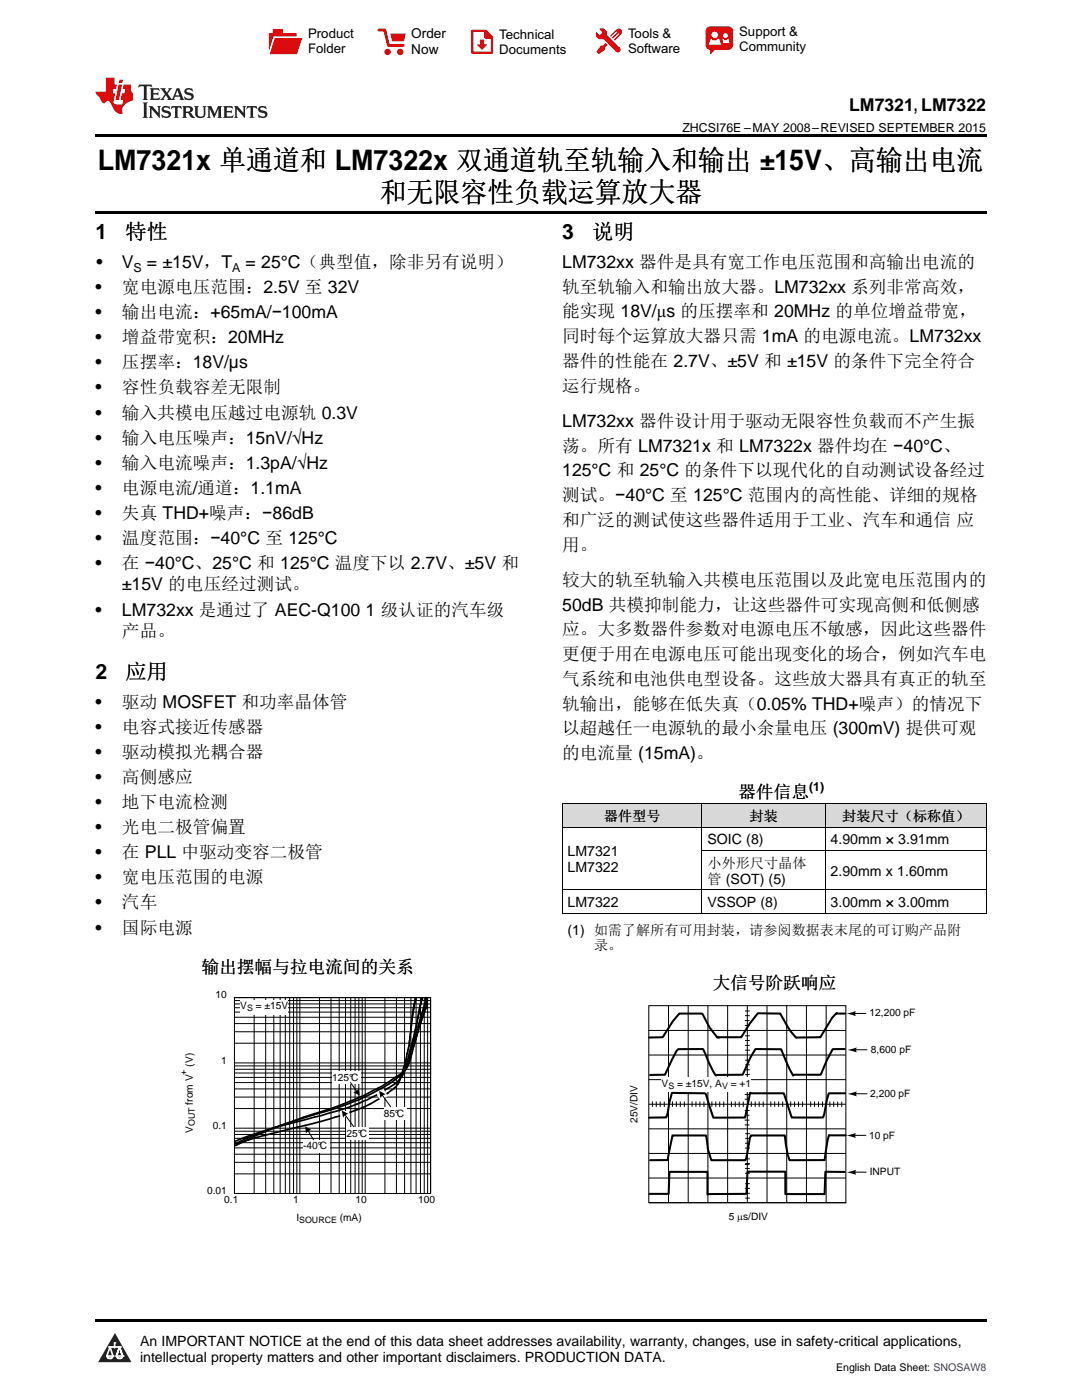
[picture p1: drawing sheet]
<svg xmlns="http://www.w3.org/2000/svg" width="216mm" height="279mm" viewBox="0 0 216 279" stroke-linecap="round" stroke-linejoin="round" font-family="sans-serif">
<g fill="#d8d8d8">
<path d="M112.2 160.5h27.9v4.6h-27.9z"/>
<path d="M140.1 160.5h24.6v4.6h-24.6z"/>
<path d="M164.7 160.5h32.1v4.6h-32.1z"/>
</g>
<path d="M22.9 266l3.3 5.9h-6.6z" fill="#231f20"/>
<path d="M21.3 270.6h1.2l-.3 .5h-.3a.53 .53 0 0 1-.6-.5z" fill-rule="evenodd" fill="#fff"/>
<path d="M21.3 270.6h1.2l-.3 .5h-.3a.53 .53 0 0 1-.6-.5z" fill="none" stroke="#231f20" stroke-width=".33"/>
<path d="M21.3 270.6l1.2 .1-.3 .4h-.5z" fill="none" stroke="#fff" stroke-width=".33"/>
<path d="M22.9 268.9h.1" fill="none" stroke="#fff" stroke-width=".33"/>
<path d="M22.9 268v.9z" fill="#fff"/>
<path d="M22.9 268v.9z" fill="none" stroke="#fff" stroke-width=".33"/>
<circle cx="22.9" cy="268" r=".16" fill="#fff"/>
<path d="M21.8 268.8h.1" fill="none" stroke="#fff" stroke-width=".33"/>
<path d="M21.8 268.8h2.2z" fill="#fff"/>
<path d="M21.8 268.8h2.2z" fill="none" stroke="#fff" stroke-width=".33"/>
<circle cx="24" cy="268.8" r=".16" fill="#fff"/>
<path d="M23.2 270.6h.1" fill="none" stroke="#fff" stroke-width=".33"/>
<path d="M23.8 268.8l-.6 1.8z" fill="#fff"/>
<path d="M23.8 268.8l-.6 1.8z" fill="none" stroke="#fff" stroke-width=".33"/>
<path d="M23.8 268.8l.7 1.8z" fill="#fff"/>
<path d="M23.8 268.8l.7 1.8z" fill="none" stroke="#fff" stroke-width=".33"/>
<path d="M24.4 270.6h.1" fill="none" stroke="#fff" stroke-width=".33"/>
<circle cx="21.3" cy="270.6" r=".16" fill="#fff"/>
<path d="M22 268.8l-.7 1.8z" fill="#fff"/>
<path d="M22 268.8l-.7 1.8z" fill="none" stroke="#fff" stroke-width=".33"/>
<path d="M22 268.8l.5 1.8z" fill="#fff"/>
<path d="M22 268.8l.5 1.8z" fill="none" stroke="#fff" stroke-width=".33"/>
<circle cx="22.5" cy="270.6" r=".16" fill="#fff"/>
<path d="M23.3 270.6h1.2a.63 .63 0 0 1-.6 .5 .63 .63 0 0 1-.6-.5z" fill-rule="evenodd" fill="#fff"/>
<path d="M23.3 270.6h1.2a.63 .63 0 0 1-.6 .5 .63 .63 0 0 1-.6-.5z" fill="none" stroke="#231f20" stroke-width=".33"/>
<path d="M23.3 270.6h1.2l-.4 .5h-.5z" fill="none" stroke="#fff" stroke-width=".33"/>
<path d="M23.2 270.6h.1" fill="none" stroke="#fff" stroke-width=".33"/>
<circle cx="24.5" cy="270.6" r=".16" fill="#fff"/>
<path d="M19 263.2h177.8v.5h-177.8z" fill="#000"/>
<g fill="none" stroke="#000" stroke-width=".2">
<path d="M46.8 199.1h39.1v39.1h-39.1zM46.8 199.1h39.1v39.1M46.8 199.7h39.1M50.7 199.1v39.1M53 199.1v39.1M54.6 199.1v39.1M55.9 199.1v39.1M56.9 199.1v39.1M57.8 199.1v39.1M58.6 199.1v39.1M59.2 199.1v39.1M59.8 199.1v39.1"/>
<path d="M63.8 199.1v39.1M66 199.1v39.1M67.7 199.1v39.1M68.9 199.1v39.1M70 199.1v39.1M70.9 199.1v39.1M71.6 199.1v39.1M72.3 199.1v39.1M72.9 199.1v39.1M76.8 199.1v39.1M79.1 199.1v39.1M80.7 199.1v39.1"/>
<path d="M82 199.1v39.1M83 199.1v39.1M83.9 199.1v39.1M84.7 199.1v39.1M85.3 199.1v39.1M46.8 218.9h39.1M46.8 217.3h39.1M46.8 216.1h39.1M46.8 215h39.1M46.8 214.1h39.1M46.8 213.4h39.1M46.8 212.7h39.1"/>
<path d="M46.8 212.1h39.1M46.8 208.2h39.1M46.8 205.9h39.1M46.8 204.3h39.1M46.8 203h39.1M46.8 202h39.1M46.8 201.1h39.1M46.8 200.4h39.1M46.8 234.3h39.1M46.8 232h39.1M46.8 230.4h39.1M46.8 229.1h39.1"/>
<path d="M46.8 228h39.1M46.8 227.2h39.1M46.8 226.4h39.1M46.8 225.8h39.1M46.8 225.2h39.1M46.8 221.2h39.1"/>
</g>
<g fill="#fff">
<path d="M48 199.5h9.5v2.9h-9.5z" fill-rule="evenodd"/>
<path d="M66.3 213.8h5.7v2.5h-5.7z" fill-rule="evenodd"/>
<path d="M76.6 221.1h4.5v2.4h-4.5z" fill-rule="evenodd"/>
<path d="M69.2 225.1h4.5v2.4h-4.5z" fill-rule="evenodd"/>
<path d="M60.5 227.6h5.2v2.4h-5.2z" fill-rule="evenodd"/>
</g>
<path d="M70 216.1l1.2 1.8M61.4 225.6l1.2 1.9" fill="none" stroke="#000" stroke-width=".2"/>
<g fill="#000">
<path d="M70.5 218a1.47 1.47 0 0 0 1.1-.8l.2 1.5z" fill-rule="evenodd"/>
<path d="M60.9 224.8l1.3 .7a1.47 1.47 0 0 0-1.2 .7z" fill-rule="evenodd"/>
</g>
<path d="M83 199.3l-.5 1.6-.7 5.6a27.6 27.6 0 0 1-1.2 6.4l-.6 1.9a4.9 4.9 0 0 1-2.6 3.3 26.1 26.1 0 0 1-8.3 4.1 132.1 132.1 0 0 1-14.3 3.9l-4 1-3.8 1.2M84.1 199.6h.1M84.2 199.6l-.3 .9-1.4 6.6-1.4 5.3a6.1 6.1 0 0 1-3.7 4.8l-1.6 .9a39.7 39.7 0 0 1-10.4 4.1l-4.1 1.2a88.6 88.6 0 0 0-14.3 4.4M84.2 199.4h.1M84.2 199.3v.3M84.9 199.3v.8l-1.8 5.6-1.6 5.9a4.7 4.7 0 0 1-2.2 3.5 46.2 46.2 0 0 1-15.8 7.1 115.6 115.6 0 0 0-16.5 6M85.2 199.3v1.3l-1.7 4.6-1.8 6.6a4.3 4.3 0 0 1-2.5 3 52.5 52.5 0 0 1-16.3 7.4 98.9 98.9 0 0 0-15.9 6.4" fill="none" stroke="#000" stroke-width=".34"/>
<path d="M67.7 222.1l1.9-.5 .3 1.1-1.9 .5z" fill-rule="evenodd" fill="#fff"/>
<path d="M68.8 222.4l1.8 2.5" fill="none" stroke="#000" stroke-width=".2"/>
<path d="M68.2 221.6l1.3 .7a1.47 1.47 0 0 0-1 .8z" fill-rule="evenodd" fill="#000"/>
<path d="M75.1 218.2l1.4-.9 .9 1.5-1.5 .8z" fill-rule="evenodd" fill="#fff"/>
<g fill="none" stroke="#000" stroke-width=".2">
<path d="M76.2 218.5l1.7 2.4M129.5 200.7h39.3v39.3h-39.3zM129.5 215.5h39.3M129.5 210.6h39.3M129.5 205.6h39.3M130.2 219.9v.9M130.9 219.9v.9M131.7 219.9v1M132.5 219.9v1M133.4 200.7v39.3M134.2 219.9v.9M135 219.9v.9"/>
<path d="M135.7 219.9v.9M136.6 219.9v.9M137.3 200.7v39.3M138.1 219.9v.9M138.9 219.9v.9M139.7 219.9v.9M140.5 219.9v.9M141.3 200.7v39.3M142 219.9v.9M142.8 219.9v.9M143.6 219.9v1M144.4 219.9v1"/>
<path d="M145.2 200.7v39.3M145.9 219.9v.9M146.7 219.9v1M147.5 219.9v1M148.3 219.9v1M148.7 218.4h.8M148.7 219.4h.8M148.7 217.4h.8M148.7 216.5h.8M148.7 203.7h.8M148.7 204.6h.8M148.7 201.8h.8"/>
<path d="M148.7 202.7h.8M148.7 208.6h.8M148.7 209.6h.8M148.7 213.5h.8M148.7 207.6h.9M148.7 206.7h.9M148.7 214.5h.9M148.8 212.5h.8M148.8 211.6h.8M149.1 200.7v39.3M149.9 219.9v.9M150.7 219.9v.9"/>
<path d="M151.5 219.9v1M152.3 219.9v1M153.1 200.7v39.3M153.8 219.9v.9M154.6 219.9v.9M155.4 219.9v.9M156.2 219.9v.9M157 200.7v39.3M157.8 219.9v.9M158.6 219.9v.9M159.3 219.9v1M160.2 219.9v1"/>
<path d="M160.9 200.7v39.3M161.8 219.9v.9M162.5 219.9v.9M163.3 219.9v.9M164.1 219.9v.9M164.8 200.7v39.3M165.6 219.9v.9M166.4 219.9v1M167.1 219.9v1M168 219.9v1M129.5 235.1h39.3M129.5 230.2h39.3"/>
<path d="M129.5 225.3h39.3M129.5 220.4h39.3M148.7 223.5h.8M148.7 224.5h.8M148.7 222.6h.8M148.7 221.6h.8M148.7 228.2h.8M148.7 233.2h.8M148.7 238.1h.8M148.7 229.1h.9M148.7 234.2h.9M148.7 239.1h.9"/>
<path d="M148.8 227.2h.8M148.8 226.3h.8M148.8 232.2h.8M148.8 231.3h.8M148.8 237.2h.8M148.8 236.2h.8M129.5 240h39.4"/>
</g>
<path d="M75.7 217.7l1.3 .7a1.47 1.47 0 0 0-1.1 .8z" fill-rule="evenodd" fill="#000"/>
<path d="M132 215.1h17.9v2.9h-17.9z" fill-rule="evenodd" fill="#fff"/>
<path d="M168.5 209.4h-2.3l-1.2 2.1-1.2 3h-5.4l-.1 .2-.8-1.4-1.6-3.9h-5.2l-.9 1.6-1.6 3.5h-5.2l-.1 .2a14.8 14.8 0 0 1-2.2-4.5l-.4-.8h-5l-.3 .3-1 1.9-1.3 2.9h-3M168.6 218.2h-3.2l-1.2 4.8h-6.2l-1.6-4.8-6.7-.1-1 4.9-6.4 .1-1.5-4.8-6.7-.2-1.1 4.9-3.5 .1M168.6 202.3h-1.7v-.1l-.8 .9-2.4 3.9-4.8 .1-1.2-1.3-2-3.5-4.5-.1-1.7 2.2-1.6 2.6-4.8 .1-1.5-2-1.5-2.8h-4.6l-1.3 1.5-2 3.2-2.7 .1M168.5 233.9h-3.8l-.2 4.4h-7.8v-4.5h-7.5l-.2 4.5h-7.7l-.1 .1v-4.5h-7.6l-.2 4.4h-3.8M168.7 226.6h-3.3l-.9 4.9h-7l-.3-1.1-.6-3.8h-6.8l-1.1 4.9h-6.8l-.6-2.1-.4-2.8h-6.7l-1 4.9h-3.5" fill="none" stroke="#000" stroke-width=".41"/>
<g fill="none" stroke="#000" stroke-width=".2">
<path d="M112.2 177.6h84.6M112.2 165.1h84.6M112.2 160.4h84.6M112.2 160.5v21.8M140.1 160.5v21.8M140.1 169.7h56.7M164.6 160.5v21.8M196.8 160.5v21.8M112.2 182.2h84.6M170.6 202.3h2.2M170.8 218.3h2.2M170.8 209.5h2.2"/>
<path d="M148.7 232.4h.8M170.6 226.6h2.2M170.6 233.9h2.2"/>
</g>
<g fill="#000">
<path d="M168.9 202.3l1.9-.5-.2 .4 .2 .6z" fill-rule="evenodd"/>
<path d="M169.1 218.3l1.9-.5-.2 .4 .2 .6z" fill-rule="evenodd"/>
<path d="M169.1 209.5l1.9-.5-.2 .5 .2 .5z" fill-rule="evenodd"/>
<path d="M168.9 226.6l1.9-.5-.2 .4 .2 .6z" fill-rule="evenodd"/>
<path d="M169 234l1.8-.5-.1 .4 .1 .6z" fill-rule="evenodd"/>
</g>
<path d="M19 26.8h177.8v.6h-177.8zM19 42.2h177.8v.6h-177.8z" fill="#000"/>
<path d="M27.7 16.9l-.1 .6 .6-.3h.5v.2v2.2l-.2 .4h1l-.2-.4v-2.2v-.2h.5l.6 .3-.2-.6zM29.9 17.6l.2 .4v1.6l-.2 .4h1.9l.1-.6a1.09 1.09 0 0 1-1.3 .1v-.6h.6l.4 .2v-.7l-.2 .2h-.8v-.6l.2-.1a1.01 1.01 0 0 1 1 .3l-.1-.6zM32 17.6l.9 1.2-1 1.2h.9l-.2-.3 .5-.7 .5 .7-.3 .3h1.7l-.2-.3 .1-.4h1l.1 .4-.2 .3h1l-.3-.4-.7-2h-.5l-1 2.2-.8-1.1 .9-1.1h-.9l.2 .2-.4 .7-.4-.7 .2-.2zM35.4 18l.4 1h-.8zM37 17.7a.66 .66 0 0 0-.2 .8 .66 .66 0 0 0 .6 .4l.7 .2 .1 .2a.8 .8 0 0 1-.7 .4 .8 .8 0 0 1-.7-.5l.1 .8 .2-.2a.94 .94 0 0 0 1.1 .1 .94 .94 0 0 0 .4-.9 1.48 1.48 0 0 0-1.3-.6v-.4a1.1 1.1 0 0 1 1.2 .2l-.2-.6-.2 .1-.5-.1zM28.5 20.4l.2 .4v2.3l-.2 .4h1l-.2-.4v-2.3l.2-.4zM29.7 21.2l.2 .4v1.5l-.2 .4h.8l-.3-.4 .1-1.3 1.6 1.8v-2l.2-.4h-.7l.2 .2v1.1l-1.2-1.3zM32.5 21.3a.66 .66 0 0 0-.2 .8 .66 .66 0 0 0 .6 .4l.6 .2 .2 .2a.8 .8 0 0 1-.8 .4 .8 .8 0 0 1-.7-.5l.2 .7 .2-.1a.94 .94 0 0 0 1 .1 .94 .94 0 0 0 .5-1 1.47 1.47 0 0 0-1.3-.6l-.1-.3a1.1 1.1 0 0 1 1.3 .2l-.2-.6-.2 .1-.5-.2zM34.3 21.2l-.2 .6a.64 .64 0 0 1 .8-.3v1.6l-.2 .4h1l-.3-.4 .1-1.6a.66 .66 0 0 1 .8 .3l-.2-.6zM36.3 21.2l.3 .4v1.5l-.3 .4h1l-.2-.2v-.7h.5l.1 .1a.8 .8 0 0 0 1.2 .7l-1-1a.62 .62 0 0 0 .6-.5 .62 .62 0 0 0-.6-.7zM37.1 21.5h.1a.48 .48 0 0 1 .6 0 .48 .48 0 0 1 .1 .6l-.2 .1-.6 .1zM38.7 21.2l.2 .2a2.29 2.29 0 0 0 .4 2 1.05 1.05 0 0 0 1.7-.7v-1.3l.2-.2h-.8l.2 .4v1.1a.61 .61 0 0 1-.6 .6 .61 .61 0 0 1-.6-.6v-1.1l.3-.4zM41.3 21.2l.3 .4v1.5l-.3 .4h.8l-.2-.4v-1.4l.8 1.9 .9-1.9v1.4l-.2 .4h.9l-.2-.4v-1.5l.2-.4h-.8l-.7 1.5-.6-1.5zM44.5 21.2l.2 .4v1.5l-.2 .4h1.9l.2-.6a1.1 1.1 0 0 1-1.4 .2v-.7h.6l.4 .2v-.6l-.2 .1-.8 .1v-.6l.2-.1a1.02 1.02 0 0 1 1.1 .2l-.2-.5zM46.7 21.2l.2 .4v1.5l-.2 .4h.8l-.3-.4 .1-1.3 1.6 1.8v-2l.2-.4h-.7l.2 .2v1.1l-1.2-1.3zM49.3 21.2l-.1 .6a.64 .64 0 0 1 .8-.3v1.6l-.3 .4h1l-.2-.4v-1.6a.66 .66 0 0 1 .8 .3l-.1-.6zM51.7 21.3a.66 .66 0 0 0-.2 .7 .66 .66 0 0 0 .7 .5l.6 .2 .1 .2a.8 .8 0 0 1-.7 .4 .8 .8 0 0 1-.7-.5l.1 .7 .2-.1a.94 .94 0 0 0 1.1 .1 .94 .94 0 0 0 .4-1 1.48 1.48 0 0 0-1.2-.6l-.1-.3a1.1 1.1 0 0 1 1.2 .2l-.2-.6-.1 .1-.6-.2z" fill="#231f20"/>
<path d="M21.1 15.5v2.8h-2v.4l.9 .9a.96 .96 0 0 0 1 1 .59 .59 0 0 1 .5-.4 .59 .59 0 0 1 .5 .3l.4 .8a1.61 1.61 0 0 0 2.1 1.3 1.63 1.63 0 0 1 1.1-2.2l.9-.3v-1.5a1.6 1.6 0 0 1-.4-1.7h-1.4l-.2 .9h.5l-.2 .8h-.5l-.2 1v.3h.5l-.2 .9h-.7a.74 .74 0 0 1-1-.6l.3-1.6h-.5l.2-.8h.5l.1-.9h-.4v-1.4zM23.7 16.9l-.7 3h.8l.6-3zM23.8 15.9l-.1 .7h.7l.2-.7z" fill="#ee1d23"/>
<g fill="#d60000">
<path d="M54.4 5.8h2v.8h2.8v4.2h-5.5v-4.2h.7z" fill-rule="evenodd"/>
<path d="M54.7 7.5h5.6l-1 3.3h-5.6z" fill-rule="evenodd"/>
</g>
<path d="M54.6 7.4h5.8l-.1 .1h-5.5l-1.1 3.3z" fill-rule="evenodd" fill="#fff"/>
<path d="M54.6 7.4h5.8l-.1 .1h-5.5l-1.1 3.3z" fill="none" stroke="#fff" stroke-width=".2"/>
<path d="M75.6 6h1.2l.7 3.1h3" fill="none" stroke="#d60000" stroke-width=".56"/>
<g fill="#d60000">
<path d="M77.9 6.7h3.1l-.4 1.5h-2.3z" fill-rule="evenodd"/>
<circle cx="77.3" cy="10.4" r=".64"/>
<circle cx="79.9" cy="10.4" r=".64"/>
</g>
<path d="M94.2 6.2h2.7l1.3 1.2v3.1h-4z" fill="none" stroke="#d60000" stroke-width=".44"/>
<g fill="#d60000">
<path d="M95.8 7.9h.8v1h.6l-1 1.1-1-1v-.1h.6z" fill-rule="evenodd"/>
<path d="M96.6 6.2h.3l1.3 1.2v.4h-1.3l-.3-.4z" fill-rule="evenodd"/>
<path d="M119.6 5.7h.9l.6 .6 .1 .7 2.5 2.5-.8 .8-2.3-2.3-1.1-.2-.6-.6v-.8l.7 .6 .5-.4v-.2l-.4-.5z" fill-rule="evenodd"/>
<path d="M119.9 9.1h.4l.5-.5 .4 .4-.5 .5v.4l-1.2 .9-.5-.5z" fill-rule="evenodd"/>
<path d="M123 5.9a.67 .67 0 0 1 .9 0 .67 .67 0 0 1 0 .9z" fill-rule="evenodd"/>
<path d="M123 5.9l.9 .9-1.2 1.2h-.2l.1-.2 .9-.9 .1-.2h-.3l-.9 1h-.2v-.2l.9-1 .1-.2h-.3l-.9 1h-.2v-.2z" fill-rule="evenodd"/>
<circle cx="123.3" cy="9.9" r=".54"/>
</g>
<path d="M121.1 6.3l-.1 .7" fill="none" stroke="#d60000" stroke-width=".2"/>
<g fill="#d60000">
<path d="M141.1 5.5l.6-.2h3.6a.95 .95 0 0 1 1 .9v2.8a.95 .95 0 0 1-1 .9h-3.6a.95 .95 0 0 1-.9-.9v-2.8z" fill-rule="evenodd"/>
<path d="M141.7 9.9h.9l-.7 .9h-.2z" fill-rule="evenodd"/>
</g>
<g fill="#fff">
<path d="M144.3 8.6h1.3z"/>
<path d="M141.8 7.8h.3l.1 .2h.8l.2-.2h.3l.4 1.1h-2.5z" fill-rule="evenodd"/>
<path d="M144.2 7.8h.2l.2 .2h.4l.2-.2h.2l.2 .8h-1.3z" fill-rule="evenodd"/>
<circle cx="142.6" cy="6.9" r=".65"/>
<circle cx="144.8" cy="7.1" r=".48"/>
</g>
<g font-size="5.6">
<text x="19.5" y="33.9">LM7321x 单通道和 LM7322x 双通道轨至轨输入和输出 ±15V、高输出电流</text>
<text x="75.8" y="40.2">和无限容性负载运算放大器</text>
</g>
<g font-size="4.2">
<text x="19" y="47.8">1</text>
<text x="25" y="47.8">特性</text>
<text x="112.2" y="47.8">3</text>
<text x="118.1" y="47.8">说明</text>
<text x="19" y="135.5">2</text>
<text x="25" y="135.5">应用</text>
</g>
<g font-size="3.5">
<text x="169.4" y="22.2">LM7321, LM7322</text>
<text x="19.2" y="53.5">•</text>
<text x="24.3" y="53.5">V</text>
<text x="29.3" y="53.5">= ±15V，T</text>
<text x="49" y="53.5">= 25°C（典型值，除非另有说明）</text>
<text x="112.2" y="53.5">LM732xx 器件是具有宽工作电压范围和高输出电流的</text>
<text x="19" y="58.5">•</text>
<text x="24.3" y="58.5">宽电源电压范围：2.5V 至 32V</text>
<text x="112.2" y="58.4">轨至轨输入和输出放大器。LM732xx 系列非常高效，</text>
<text x="19" y="63.5">•</text>
<text x="24.3" y="63.5">输出电流：+65mA/−100mA</text>
<text x="112.2" y="63.4">能实现 18V/μs 的压摆率和 20MHz 的单位增益带宽，</text>
<text x="19" y="68.5">•</text>
<text x="24.3" y="68.5">增益带宽积：20MHz</text>
<text x="112.2" y="68.3">同时每个运算放大器只需 1mA 的电源电流。LM732xx</text>
<text x="19" y="73.5">•</text>
<text x="24.3" y="73.5">压摆率：18V/µs</text>
<text x="112.2" y="73.2">器件的性能在 2.7V、±5V 和 ±15V 的条件下完全符合</text>
<text x="19" y="78.5">•</text>
<text x="19" y="83.5">•</text>
<text x="24.3" y="78.5">容性负载容差无限制</text>
<text x="24.3" y="83.5">输入共模电压越过电源轨 0.3V</text>
<text x="112.2" y="78.2">运行规格。</text>
<text x="19" y="88.5">•</text>
<text x="24.3" y="88.5">输入电压噪声：15nV/√Hz</text>
<text x="112.2" y="85.2">LM732xx 器件设计用于驱动无限容性负载而不产生振</text>
<text x="19" y="93.6">•</text>
<text x="24.3" y="93.6">输入电流噪声：1.3pA/√Hz</text>
<text x="112.2" y="90.1">荡。所有 LM7321x 和 LM7322x 器件均在 −40°C、</text>
<text x="112.2" y="95.1">125°C 和 25°C 的条件下以现代化的自动测试设备经过</text>
<text x="19" y="98.6">•</text>
<text x="24.3" y="98.6">电源电流/通道：1.1mA</text>
<text x="112.2" y="100">测试。−40°C 至 125°C 范围内的高性能、详细的规格</text>
<text x="19" y="103.6">•</text>
<text x="24.3" y="103.6">失真 THD+噪声：−86dB</text>
<text x="112.2" y="105">和广泛的测试使这些器件适用于工业、汽车和通信 应</text>
<text x="19" y="108.6">•</text>
<text x="19" y="113.6">•</text>
<text x="24.3" y="108.6">温度范围：−40°C 至 125°C</text>
<text x="24.3" y="113.6">在 −40°C、25°C 和 125°C 温度下以 2.7V、±5V 和</text>
<text x="112.2" y="109.9">用。</text>
<text x="24.3" y="117.8">±15V 的电压经过测试。</text>
<text x="112.2" y="116.9">较大的轨至轨输入共模电压范围以及此宽电压范围内的</text>
<text x="19" y="122.8">•</text>
<text x="24.3" y="122.8">LM732xx 是通过了 AEC-Q100</text>
<text x="73" y="122.8">1 级认证的汽车级</text>
<text x="112.2" y="121.8">50dB 共模抑制能力，让这些器件可实现高侧和低侧感</text>
<text x="24.3" y="127.1">产品。</text>
<text x="112.2" y="126.8">应。大多数器件参数对电源电压不敏感，因此这些器件</text>
<text x="112.2" y="131.7">更便于用在电源电压可能出现变化的场合，例如汽车电</text>
<text x="112.2" y="136.7">气系统和电池供电型设备。这些放大器具有真正的轨至</text>
<text x="19" y="141.2">•</text>
<text x="24.3" y="141.2">驱动 MOSFET 和功率晶体管</text>
<text x="112.2" y="141.6">轨输出，能够在低失真（0.05% THD+噪声）的情况下</text>
<text x="19" y="146.2">•</text>
<text x="24.3" y="146.2">电容式接近传感器</text>
<text x="112.2" y="146.5">以超越任一电源轨的最小余量电压 (300mV) 提供可观</text>
<text x="19" y="151.2">•</text>
<text x="24.3" y="151.2">驱动模拟光耦合器</text>
<text x="112.2" y="151.5">的电流量 (15mA)。</text>
<text x="19" y="156.2">•</text>
<text x="19" y="161.3">•</text>
<text x="24.3" y="156.2">高侧感应</text>
<text x="24.3" y="161.3">地下电流检测</text>
<text x="147.3" y="159.2">器件信息</text>
<text x="19" y="166.3">•</text>
<text x="24.3" y="166.3">光电二极管偏置</text>
<text x="19" y="171.3">•</text>
<text x="24.3" y="171.3">在 PLL 中驱动变容二极管</text>
<text x="19" y="176.3">•</text>
<text x="24.3" y="176.3">宽电压范围的电源</text>
<text x="19" y="181.3">•</text>
<text x="24.3" y="181.3">汽车</text>
<text x="19" y="186.3">•</text>
<text x="24.3" y="186.3">国际电源</text>
<text x="40.2" y="194.3">输出摆幅与拉电流间的关系</text>
<text x="142.2" y="197.4">大信号阶跃响应</text>
</g>
<g font-size="2.8">
<text x="120.5" y="163.9">器件型号</text>
<text x="149.6" y="163.9">封装</text>
<text x="168.1" y="163.9">封装尺寸（标称值）</text>
<text x="113.2" y="170.9">LM7321</text>
<text x="141.2" y="168.5">SOIC (8)</text>
<text x="141.2" y="173.2">小外形尺寸晶体</text>
<text x="165.7" y="168.5">4.90mm × 3.91mm</text>
<text x="113.2" y="174">LM7322</text>
<text x="141.2" y="176.4">管 (SOT) (5)</text>
<text x="165.7" y="174.8">2.90mm x 1.60mm</text>
<text x="113.2" y="181">LM7322</text>
<text x="141.2" y="181">VSSOP (8)</text>
<text x="165.7" y="181">3.00mm × 3.00mm</text>
<text x="113.2" y="186.5">(1) 如需了解所有可用封装，请参阅数据表末尾的可订购产品附</text>
<text x="118.5" y="189.7">录。</text>
<text x="27.9" y="268.6">An IMPORTANT NOTICE at the end of this data sheet addresses availability, warranty, changes, use in safety-critical applications,</text>
<text x="27.9" y="271.8">intellectual property matters and other important disclaimers. PRODUCTION DATA.</text>
</g>
<g font-size="2.7">
<text x="82.1" y="7.7">Order</text>
<text x="82.1" y="10.7">Now</text>
</g>
<g font-size="2.6">
<text x="61.5" y="7.6">Product</text>
<text x="61.5" y="10.6">Folder</text>
<text x="99.6" y="7.8">Technical</text>
<text x="99.6" y="10.8">Documents</text>
<text x="125.3" y="7.6">Tools &amp;</text>
<text x="125.3" y="10.6">Software</text>
<text x="147.5" y="7.2">Support &amp;</text>
<text x="147.5" y="10.2">Community</text>
</g>
<g font-size="2.5">
<text x="136.2" y="26.3">ZHCSI76E –MAY 2008–REVISED SEPTEMBER 2015</text>
<text x="26.6" y="54.2">S</text>
<text x="46.3" y="54.2">A</text>
<text x="161.4" y="157.8">(1)</text>
</g>
<text font-size="2.1" x="166.8" y="273.7">English Data Sheet: SNOSAW8</text>
<g font-size="2">
<text x="43" y="199.2">10</text>
<text x="48" y="201.5">V</text>
<text x="51" y="201.5">= ±15V</text>
<text x="173.5" y="202.8">12,200 pF</text>
<text x="38.5" y="212.9" transform="rotate(-90 38.5 212.9)">(V)</text>
<text x="44.2" y="212.3">1</text>
<text x="66.3" y="215.7">125°C</text>
<text x="173.8" y="210.1">8,600 pF</text>
<text x="38.5" y="220.4" transform="rotate(-90 38.5 220.4)">from V</text>
<text x="132" y="217">V</text>
<text x="135.1" y="217">= ±15V, A</text>
<text x="145.8" y="217">= +1</text>
<text x="173.6" y="218.9">2,200 pF</text>
<text x="38.5" y="226.1" transform="rotate(-90 38.5 226.1)">V</text>
<text x="42.5" y="225.3">0.1</text>
<text x="69.2" y="226.9">25°C</text>
<text x="76.6" y="222.9">85°C</text>
<text x="127.2" y="224.1" transform="rotate(-90 127.2 224.1)">25V/DIV</text>
<text x="173.4" y="227.3">10 pF</text>
<text x="60.5" y="229.4">-40°C</text>
<text x="41.3" y="238.3">0.01</text>
<text x="173.6" y="234.5">INPUT</text>
<text x="44.7" y="240.1">0.1</text>
<text x="58.5" y="240.1">1</text>
<text x="59.1" y="243.7">I</text>
<text x="67.8" y="243.7">(mA)</text>
<text x="70.9" y="240.1">10</text>
<text x="83.4" y="240.1">100</text>
<text x="145.4" y="243.4">5 Ps/DIV</text>
</g>
<g font-size="1.8">
<text x="49.3" y="201.8">S</text>
<text x="37.2" y="214.5" transform="rotate(-90 37.2 214.5)">+</text>
<text x="133.4" y="217.4">S</text>
<text x="144.1" y="217.4">V</text>
<text x="38.9" y="224.7" transform="rotate(-90 38.9 224.7)">OUT</text>
<text x="59.7" y="244.1">SOURCE</text>
</g>
</svg>
